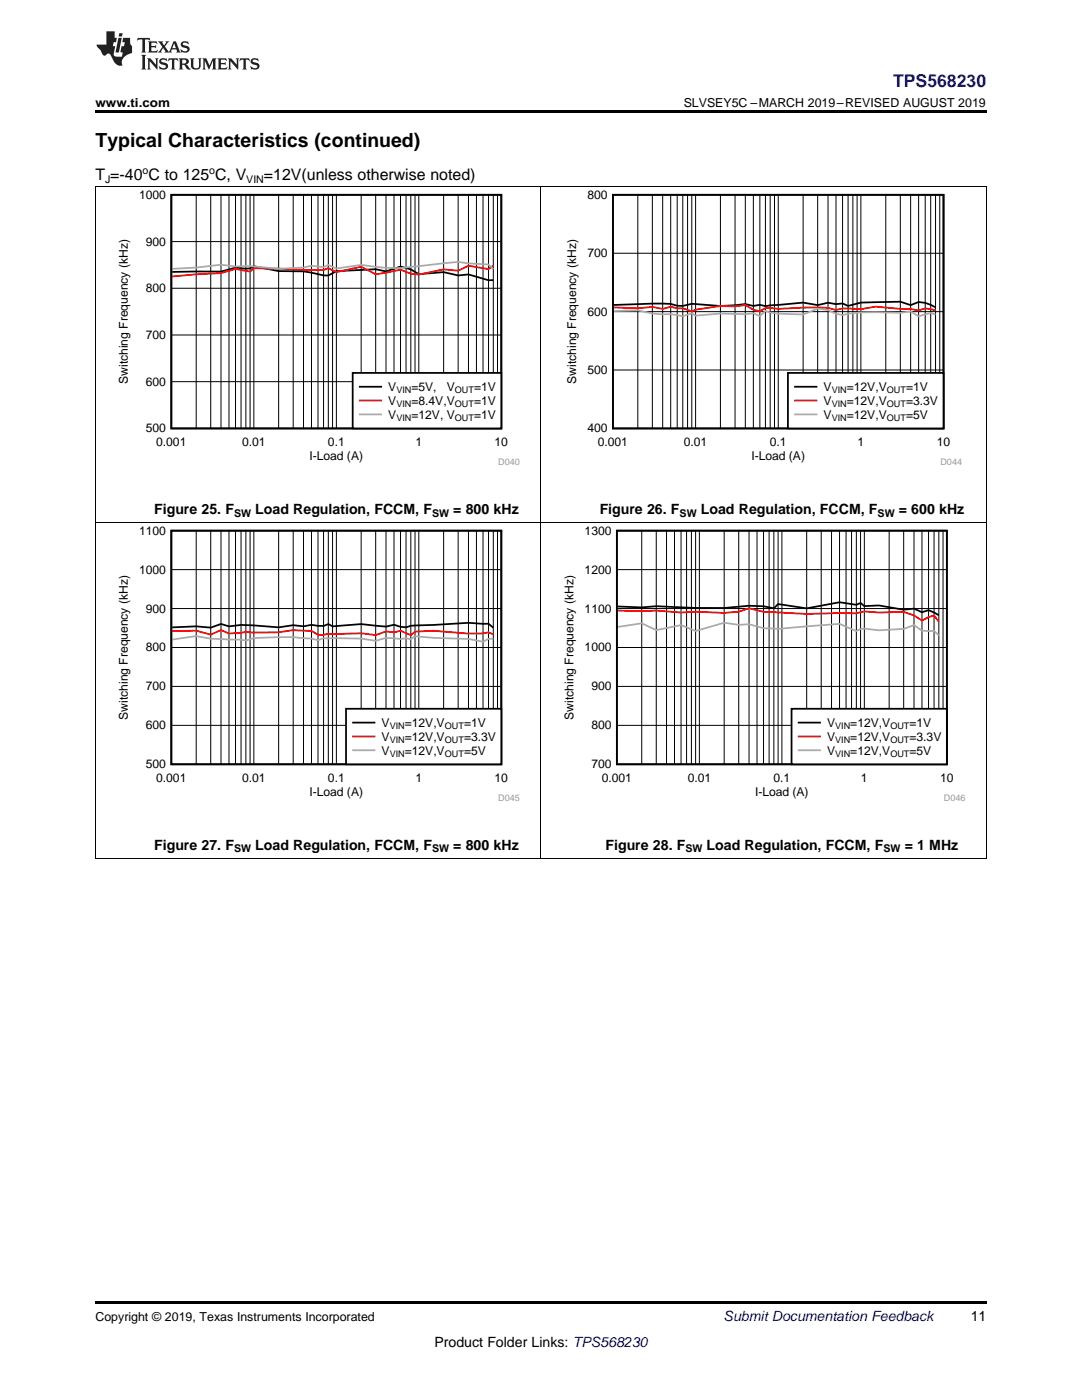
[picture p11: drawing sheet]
<svg xmlns="http://www.w3.org/2000/svg" width="216mm" height="279mm" viewBox="0 0 216 279" stroke-linecap="round" stroke-linejoin="round" font-family="sans-serif">
<path d="M19 259.7h177.8v.5h-177.8z" fill="#000"/>
<path d="M19.1 104.3v67M107.9 104.3v67M196.8 104.3v67M19 171.3h177.8" fill="none" stroke="#000" stroke-width=".2"/>
<path d="M23.2 104.9h80.5v55h-80.5z" fill-rule="evenodd" fill="#fff"/>
<path d="M34.2 105.9h65.8v46.6h-65.8zM34.4 125.2l4.8-.2 2.8 .3 2.1-.8 1.6 .5a34.6 34.6 0 0 1 9.9 .2l2.9-.4 2.1 .2 1.6-.3 2.4 .2 .9-.4 .9 .5 5.7-.5 4.9 .6 1.6-.4 1.3 .4 1.1 .1 1-.3 .8-.1 10.7-.5 4 .2 .9 .8" fill="none" stroke="#000" stroke-width=".35"/>
<g fill="none" stroke="#000" stroke-width=".2">
<path d="M34.2 113.7h65.8M39.2 105.9v46.6M42 105.9v46.6M44.1 105.9v46.6M45.7 105.9v46.6M47 105.9v46.6M48.1 105.9v46.6M49.1 105.9v46.6M49.9 105.9v46.6M50.7 105.9v46.6M55.6 105.9v46.6M58.5 105.9v46.6"/>
<path d="M60.6 105.9v46.6M62.2 105.9v46.6M63.5 105.9v46.6M64.6 105.9v46.6M65.5 105.9v46.6M66.4 105.9v46.6M67.1 105.9v46.6M72.1 105.9v46.6M75 105.9v46.6M77 105.9v46.6M78.6 105.9v46.6M79.9 105.9v46.6"/>
<path d="M81 105.9v46.6M82 105.9v46.6M82.8 105.9v46.6M83.6 105.9v46.6M88.5 105.9v46.6M91.4 105.9v46.6M93.5 105.9v46.6M95.1 105.9v46.6M96.4 105.9v46.6M97.5 105.9v46.6M98.4 105.9v46.6M99.3 105.9v46.6"/>
<path d="M34.2 137h65.8M34.2 129.2h65.8M34.2 121.5h65.8M34.2 144.8h65.8"/>
</g>
<path d="M34.4 125.9h4.8l2.8 .8 2.1-.9 1.6 .6 3.4-.3 1.6 .1h4.9l2.9-.4 3.7 .1 1.3 .8h1.1l.9-.2 6.6-.1 2.9 .3 2-.7 1.6 .2 1.3-.3 2.1 .8 .8-.6 3.7-.2 7 .5h2.9l1.1-.2 .9 .4" fill="none" stroke="#f00" stroke-width=".35"/>
<path d="M98.4 127.5h-.9l-1.1 .6-2.9-.6-7-.2-3.7-.3-.8 .6-1-.2-1.1 .1-2.9-.2-2 .6-2.9-.5h-7.5l-1.1 .4-1.3-.4a57.3 57.3 0 0 0-11.5-.1l-1.6 .6-1-.3-6.1-.1-2.8-.6-4.8 .7" fill="none" stroke="#aaa" stroke-width=".35"/>
<path d="M69 141.5h31v11h-31z" fill-rule="evenodd" fill="#fff"/>
<path d="M69 141.5h31v11h-31zM70.5 144.2h4.2" fill="none" stroke="#000" stroke-width=".35"/>
<path d="M70.5 147h4.2" fill="none" stroke="#f00" stroke-width=".35"/>
<path d="M70.5 149.7h4.2" fill="none" stroke="#aaa" stroke-width=".35"/>
<path d="M112.1 104.9h80.5v55h-80.5z" fill-rule="evenodd" fill="#fff"/>
<path d="M123.1 105.9h65.8v46.6h-65.8zM123.3 121l4.8 .2 2.8-.2 5 .2a64.9 64.9 0 0 0 13.6-.3l2.9 .1 2 .4 .9-.8 5.7 .8 6.5-1.2 3.4 .5 .8-.4 .8 .7 2.9-.2 4.9 .9 2.1-.2 1.6 .7 1.3-.4 2 1" fill="none" stroke="#000" stroke-width=".35"/>
<g fill="none" stroke="#000" stroke-width=".2">
<path d="M123.1 113.7h65.8M128.1 105.9v46.6M130.9 105.9v46.6M133 105.9v46.6M134.6 105.9v46.6M135.9 105.9v46.6M137 105.9v46.6M138 105.9v46.6M138.8 105.9v46.6M139.6 105.9v46.6M144.5 105.9v46.6M147.4 105.9v46.6"/>
<path d="M149.5 105.9v46.6M151.1 105.9v46.6M152.4 105.9v46.6M153.5 105.9v46.6M154.4 105.9v46.6M155.3 105.9v46.6M156 105.9v46.6M161 105.9v46.6M163.9 105.9v46.6M165.9 105.9v46.6M167.5 105.9v46.6M168.8 105.9v46.6"/>
<path d="M169.9 105.9v46.6M170.9 105.9v46.6M171.7 105.9v46.6M172.5 105.9v46.6M177.4 105.9v46.6M180.3 105.9v46.6M182.4 105.9v46.6M184 105.9v46.6M185.3 105.9v46.6M186.4 105.9v46.6M187.3 105.9v46.6M188.2 105.9v46.6"/>
<path d="M123.1 137h65.8M123.1 129.2h65.8M123.1 121.5h65.8M123.1 144.8h65.8"/>
</g>
<path d="M123.3 121.9l4.8 .1 2.8-.1 5 .3 2.9-.1 5.7 .2 2.9-.2 2.1-.7 2.9 .7 8.6 .4 9.9-.1 1.6-.4 2.9 .2 4.9-.1 2.1 .7 1.6 1 1.3-.6 1.1-.4 .9 1.3" fill="none" stroke="#f00" stroke-width=".35"/>
<path d="M123.3 125.1l4.8-.7 2.8 1.4 5-1.1 2.9 1.2 5.7-1.6 2.9 .4 2.1-.1 2.9 .8 2.9 .1 12.2-1 3.4 1.4 .8-.4 .8-.1 2.9 .4 4.9-.3 2.1-.7 1.6 1.1h2.4l.9 .9" fill="none" stroke="#aaa" stroke-width=".35"/>
<path d="M157.9 141.5h31v11h-31z" fill-rule="evenodd" fill="#fff"/>
<path d="M157.9 141.5h31v11h-31zM159.4 144.2h4.2" fill="none" stroke="#000" stroke-width=".35"/>
<path d="M159.4 147h4.2" fill="none" stroke="#f00" stroke-width=".35"/>
<path d="M159.4 149.7h4.2" fill="none" stroke="#aaa" stroke-width=".35"/>
<path d="M19.1 37.3v67M107.9 37.3v67M196.8 37.3v67M19 104.2h177.8" fill="none" stroke="#000" stroke-width=".2"/>
<path d="M23.2 37.9h80.5v55h-80.5z" fill-rule="evenodd" fill="#fff"/>
<path d="M34.2 38.9h65.8v46.6h-65.8zM34.4 54.3l9.7-.1 2.9-.8 2.1 .2h.8l.8-.5 4.9 1 5 .1 4 .8h.9l1.6-.9 7.9-.4 2 .5 2.9-1 2.1 .6 1.6 .9 4.9-.4 2.9 .7 2.1-.2 4 1.1h.9" fill="none" stroke="#000" stroke-width=".35"/>
<g fill="none" stroke="#000" stroke-width=".2">
<path d="M39.2 38.9v46.6M42 38.9v46.6M44.1 38.9v46.6M45.7 38.9v46.6M47 38.9v46.6M48.1 38.9v46.6M49.1 38.9v46.6M49.9 38.9v46.6M50.7 38.9v46.6M55.6 38.9v46.6M58.5 38.9v46.6M60.6 38.9v46.6"/>
<path d="M62.2 38.9v46.6M63.5 38.9v46.6M64.6 38.9v46.6M65.5 38.9v46.6M66.4 38.9v46.6M67.1 38.9v46.6M72.1 38.9v46.6M75 38.9v46.6M77 38.9v46.6M78.6 38.9v46.6M79.9 38.9v46.6M81 38.9v46.6"/>
<path d="M82 38.9v46.6M82.8 38.9v46.6M83.6 38.9v46.6M88.5 38.9v46.6M91.4 38.9v46.6M93.5 38.9v46.6M95.1 38.9v46.6M96.4 38.9v46.6M97.5 38.9v46.6M98.4 38.9v46.6M99.3 38.9v46.6M34.2 57.5h65.8"/>
<path d="M34.2 48.2h65.8M34.2 76.2h65.8M34.2 66.9h65.8"/>
</g>
<path d="M98.4 53l-.9 .7-4-.7-2.1 1-2.9-.2-4.9 1-1.6-.2-2.1-.8-4.9 .9-2.9-1.5-5 1.1-1.6-.8-.9 .4h-2.4l-11.5-.4-.8 .7-2.9-.5-2.9 .8-9.7 .7" fill="none" stroke="#f00" stroke-width=".35"/>
<path d="M34.4 53.7l4.8-.3 4.9-.6 2.9 .4a41.5 41.5 0 0 1 8.6 .4l5-.2 1.6-.4 2.4 .3 .9-.4 1.6 .7 5-.7a33.4 33.4 0 0 0 11.5 .2l7.8-.8 2.1 .3 4 .2 .9 .9" fill="none" stroke="#aaa" stroke-width=".35"/>
<path d="M70.4 74.4h29.6v11.1h-29.6z" fill-rule="evenodd" fill="#fff"/>
<path d="M70.4 74.4h29.6v11.1h-29.6zM71.8 77.2h4.3" fill="none" stroke="#000" stroke-width=".35"/>
<path d="M71.8 79.9h4.3" fill="none" stroke="#f00" stroke-width=".35"/>
<path d="M71.8 82.7h4.3" fill="none" stroke="#aaa" stroke-width=".35"/>
<path d="M112.6 37.9h79.4v55h-79.4z" fill-rule="evenodd" fill="#fff"/>
<path d="M122.3 38.9h66v46.6h-66zM122.5 60.9a105.3 105.3 0 0 1 11.3-.2l1.3 .3 1.1 .1 1.8-.5a35.1 35.1 0 0 0 10.7 .1l1.6 .4 1.3-.3 1.1 .3 7.6-.7 2.9 .5 2-.5 1.6 .3 1.3-.1 1.1 .5 2.6-.7 7.8-.2 2.1 .7 1.6-.6 1.3 .1 2.1 .9" fill="none" stroke="#000" stroke-width=".35"/>
<g fill="none" stroke="#000" stroke-width=".2">
<path d="M127.3 38.9v46.6M130.2 38.9v46.6M132.2 38.9v46.6M133.8 38.9v46.6M135.1 38.9v46.6M136.2 38.9v46.6M137.2 38.9v46.6M138 38.9v46.6M138.8 38.9v46.6M143.8 38.9v46.6M146.7 38.9v46.6M148.7 38.9v46.6"/>
<path d="M150.3 38.9v46.6M151.6 38.9v46.6M152.7 38.9v46.6M153.7 38.9v46.6M154.5 38.9v46.6M155.3 38.9v46.6M160.3 38.9v46.6M163.2 38.9v46.6M165.2 38.9v46.6M166.8 38.9v46.6M168.1 38.9v46.6M169.2 38.9v46.6"/>
<path d="M170.2 38.9v46.6M171 38.9v46.6M171.8 38.9v46.6M176.7 38.9v46.6M179.6 38.9v46.6M181.7 38.9v46.6M183.3 38.9v46.6M184.6 38.9v46.6M185.7 38.9v46.6M186.7 38.9v46.6M187.5 38.9v46.6M122.3 50.5h66"/>
<path d="M122.3 73.8h66M122.3 62.2h66"/>
</g>
<path d="M122.5 61.4l4.8 .1 2.9-.2 2 .3 1.6-.4 1.3 .3h1.1l1.8 .7 .8-.4 5-.7 2.9 .1 2-.3 1.6 .9 1.3 .3 1.1-.6 2.6 .1 7.9-.3 2 .1 1.6 .5 1.3-.3 3.7 .1 2.9-.5 4.9 .4 2.1 .1 1.6 .3 1.3-.4 2.1 .3" fill="none" stroke="#f00" stroke-width=".35"/>
<path d="M122.5 62.1l4.8-.2 2.9 .7 3.6 .1 2.4 .4 1.8-.6 .8 .5 5-.4 4.9 .1 1.6-.2 1.3 .6 1.1-1 1 .3 1.6 .2 5 .2 2.9-1.2 2 .3 1.6 .7 1.3 .3 1.1-.3 2.6-.3 7.8 .1 2.1-.3 1.6 1 2.4-.6 1 .3" fill="none" stroke="#aaa" stroke-width=".35"/>
<path d="M157.2 74.4h31.1v11.1h-31.1z" fill-rule="evenodd" fill="#fff"/>
<path d="M157.2 74.4h31.1v11.1h-31.1zM158.6 77.2h4.3" fill="none" stroke="#000" stroke-width=".35"/>
<path d="M158.6 79.9h4.3" fill="none" stroke="#f00" stroke-width=".35"/>
<path d="M158.6 82.7h4.3" fill="none" stroke="#aaa" stroke-width=".35"/>
<path d="M19 37.2h177.8" fill="none" stroke="#000" stroke-width=".2"/>
<path d="M19 22h177.8v.5h-177.8z" fill="#000"/>
<g fill="#231f20">
<path d="M27.5 7.6l-.1 .5 .4-.2h.6v.1v2.1l-.2 .4h1l-.3-.4v-2.1l.1-.1h.5l.5 .2-.2-.5zM29.5 8.3l.2 .3v1.5l-.2 .4h1.8l.2-.6a1.04 1.04 0 0 1-1.3 .2v-.7h.6l.3 .2v-.6l-.3 .2h-.6v-.6l.8-.1 .4 .3-.2-.5zM31.5 8.3l.9 1.1-.9 1.1h.8l-.2-.2 .5-.7 .4 .7-.2 .2h1.5l-.1-.2 .1-.4h.9l.1 .4-.2 .2h1l-.3-.3-.7-1.9h-.5l-.9 2-.8-1 .9-1h-.8l.1 .3-.3 .5-.4-.6 .2-.2zM34.7 8.6l.4 1h-.7zM36.3 8.4a.63 .63 0 0 0-.2 .7 .63 .63 0 0 0 .6 .4l.6 .2 .1 .2a.75 .75 0 0 1-.7 .4 .75 .75 0 0 1-.6-.5l.1 .7 .1-.1a1.11 1.11 0 0 0 1.5-.6 1.13 1.13 0 0 0-1.2-.8l-.1-.4a1.04 1.04 0 0 1 1.2 .2l-.2-.5-.1 .1-.5-.2zM28.2 10.9l.2 .4v2.2l-.2 .4h1l-.3-.4v-2.2l.3-.4zM29.3 11.6l.3 .4v1.5l-.3 .4h.8l-.2-.4v-1.3l1.5 1.7v-1.9l.2-.4h-.7l.2 .4v.9l-1.1-1.3zM32 11.8a.62 .62 0 0 0-.2 .7 .62 .62 0 0 0 .6 .4l.6 .1 .1 .3a.76 .76 0 0 1-.7 .3 .76 .76 0 0 1-.6-.4l.1 .7 .1-.1a1.11 1.11 0 0 0 1.5-.6 1.13 1.13 0 0 0-1.2-.8l-.1-.4a1.04 1.04 0 0 1 1.2 .2l-.2-.6-.1 .1-.5-.1zM33.7 11.6l-.2 .6a.61 .61 0 0 1 .8-.3v1.6l-.2 .4h.9l-.2-.4v-1.6a.63 .63 0 0 1 .8 .3l-.2-.6zM35.6 11.6l.3 .4v1.5l-.3 .4h1l-.2-.2v-.8l.5 .2a.76 .76 0 0 0 1.2 .7l-1-1a.58 .58 0 0 0 .6-.5 .58 .58 0 0 0-.5-.6zM36.4 11.9h.1a.45 .45 0 0 1 .5 .1 .45 .45 0 0 1 .1 .5l-.7 .2zM37.9 11.6l.2 .2a2.17 2.17 0 0 0 .3 1.9 .99 .99 0 0 0 1.6-.6v-1.1l.2-.4h-.7l.2 .2a1.92 1.92 0 0 1-.2 1.8 .6 .6 0 0 1-.9-.5v-1.1l.2-.4zM40.4 11.6l.2 .4v1.5l-.2 .4h.7l-.2-.4v-1.4l.8 1.8 .8-1.8v1.4l-.2 .4h.9l-.2-.4v-1.5l.2-.4h-.8l-.6 1.5-.6-1.5zM43.4 11.6l.2 .4v1.5l-.2 .4h1.8l.2-.6a1.04 1.04 0 0 1-1.3 .1v-.6h.5l.4 .2v-.6l-.4 .2h-.5v-.7h.8l.3 .3-.1-.6zM45.5 11.6l.2 .4v1.5l-.2 .4h.7l-.2-.4v-1.3l1.5 1.7v-1.9l.2-.4h-.7l.2 .4v.9l-1.1-1.3zM47.9 11.6l-.1 .6a.61 .61 0 0 1 .8-.3v1.6l-.3 .4h1l-.3-.4 .1-1.6a.63 .63 0 0 1 .7 .3l-.1-.6zM50.2 11.8a.62 .62 0 0 0-.2 .7 .62 .62 0 0 0 .6 .4l.6 .1 .2 .3a.76 .76 0 0 1-.8 .3 .76 .76 0 0 1-.6-.4l.1 .7 .2-.1a1.11 1.11 0 0 0 1.5-.6 1.13 1.13 0 0 0-1.3-.8l-.1-.4a1.04 1.04 0 0 1 1.2 .2l-.1-.6-.2 .1-.5-.1z"/>
<path d="M21.2 6.3v2.6h-1.9l.1 .4 .7 .9a.91 .91 0 0 0 1 .8 .56 .56 0 0 1 .5-.3 .56 .56 0 0 1 .5 .3l.4 .8a1.53 1.53 0 0 0 1.9 1.2 1.54 1.54 0 0 1 1-2.1l.9-.3v-1.4a1.52 1.52 0 0 1-.3-1.6h-1.4l-.2 .8h.5l-.2 .8h-.4l-.2 1v.2l.4 .1-.2 .8a1.93 1.93 0 0 1-1.6-.3l.3-1.8h-.5l.2-.8h.4l.2-.8h-.4v-1.3zM23.6 7.6l-.6 2.9h.7l.6-2.9zM23.8 6.6l-.1 .7h.6l.2-.7z"/>
</g>
<text font-size="3.9" x="19" y="29.3">Typical Characteristics (continued)</text>
<text font-size="3.5" fill="#00f" x="178.2" y="17.3">TPS568230</text>
<g font-size="3.2">
<text x="19" y="36">T =-40 C to 125 C, V</text>
<text x="52.7" y="36">=12V(unless otherwise noted)</text>
</g>
<g font-size="2.8">
<text x="30.8" y="102.5">Figure 25. F</text>
<text x="50.9" y="102.5">Load Regulation, FCCM, F</text>
<text x="90.5" y="102.5">= 800 kHz</text>
<text x="119.7" y="102.5">Figure 26. F</text>
<text x="139.8" y="102.5">Load Regulation, FCCM, F</text>
<text x="179.4" y="102.5">= 600 kHz</text>
<text x="30.8" y="169.5">Figure 27. F</text>
<text x="50.9" y="169.5">Load Regulation, FCCM, F</text>
<text x="90.5" y="169.5">= 800 kHz</text>
<text x="120.8" y="169.5">Figure 28. F</text>
<text x="141" y="169.5">Load Regulation, FCCM, F</text>
<text x="180.5" y="169.5">= 1 MHz</text>
<text x="193.7" y="263.6">11</text>
<text x="86.7" y="268.9">Product Folder Links: TPS568230</text>
</g>
<text font-size="2.8" fill="#0000c8" x="144.4" y="263.6">Submit Documentation Feedback</text>
<g font-size="2.5">
<text x="19" y="21.4">www.ti.com</text>
<text x="136.4" y="21.4">SLVSEY5C –MARCH 2019–REVISED AUGUST 2019</text>
<text x="19" y="263.6">Copyright © 2019, Texas Instruments Incorporated</text>
</g>
<g font-size="2.4">
<text x="27.8" y="39.7">1000</text>
<text x="117.2" y="39.7">800</text>
<text x="29.1" y="49">900</text>
<text x="117.2" y="51.3">700</text>
<text x="29.1" y="58.3">800</text>
<text x="117.2" y="63">600</text>
<text x="29.1" y="67.6">700</text>
<text x="25.5" y="76.6" transform="rotate(-90 25.5 76.6)">Switching Frequency (kHz)</text>
<text x="29.1" y="77">600</text>
<text x="115" y="76.6" transform="rotate(-90 115 76.6)">Switching Frequency (kHz)</text>
<text x="117.2" y="74.6">500</text>
<text x="77.5" y="78">V</text>
<text x="77.5" y="80.8">V</text>
<text x="77.5" y="83.6">V</text>
<text x="82.1" y="78">=5V,</text>
<text x="82.1" y="80.8">=8.4V,V</text>
<text x="82.1" y="83.6">=12V, V</text>
<text x="89.1" y="78">V</text>
<text x="94.6" y="80.8">=1V</text>
<text x="94.6" y="83.6">=1V</text>
<text x="94.6" y="78">=1V</text>
<text x="164.3" y="78">V</text>
<text x="164.3" y="80.8">V</text>
<text x="164.3" y="83.6">V</text>
<text x="169" y="78">=12V,V</text>
<text x="169" y="80.8">=12V,V</text>
<text x="169" y="83.6">=12V,V</text>
<text x="180.8" y="78">=1V</text>
<text x="180.8" y="80.8">=3.3V</text>
<text x="180.8" y="83.6">=5V</text>
<text x="29.1" y="86.3">500</text>
<text x="31.2" y="89.1">0.001</text>
<text x="48.3" y="89.1">0.01</text>
<text x="65.4" y="89.1">0.1</text>
<text x="82.9" y="89.1">1</text>
<text x="98.7" y="89.1">10</text>
<text x="117.2" y="86.3">400</text>
<text x="119.3" y="89.1">0.001</text>
<text x="136.5" y="89.1">0.01</text>
<text x="153.6" y="89.1">0.1</text>
<text x="171.1" y="89.1">1</text>
<text x="186.9" y="89.1">10</text>
<text x="61.8" y="91.8">I-Load (A)</text>
<text x="149.9" y="91.8">I-Load (A)</text>
<text x="27.8" y="106.7">1100</text>
<text x="116.7" y="106.7">1300</text>
<text x="27.8" y="114.5">1000</text>
<text x="116.7" y="114.5">1200</text>
<text x="29.1" y="122.2">900</text>
<text x="116.7" y="122.2">1100</text>
<text x="29.1" y="130">800</text>
<text x="116.7" y="130">1000</text>
<text x="29.1" y="137.8">700</text>
<text x="118" y="137.8">900</text>
<text x="25.5" y="143.6" transform="rotate(-90 25.5 143.6)">Switching Frequency (kHz)</text>
<text x="114.4" y="143.6" transform="rotate(-90 114.4 143.6)">Switching Frequency (kHz)</text>
<text x="29.1" y="145.6">600</text>
<text x="76.1" y="145.1">V</text>
<text x="76.1" y="147.8">V</text>
<text x="80.8" y="145.1">=12V,V</text>
<text x="80.8" y="147.8">=12V,V</text>
<text x="92.6" y="145.1">=1V</text>
<text x="92.6" y="147.8">=3.3V</text>
<text x="118" y="145.6">800</text>
<text x="165" y="145.1">V</text>
<text x="165" y="147.8">V</text>
<text x="169.7" y="145.1">=12V,V</text>
<text x="169.7" y="147.8">=12V,V</text>
<text x="181.5" y="145.1">=1V</text>
<text x="181.5" y="147.8">=3.3V</text>
<text x="29.1" y="153.3">500</text>
<text x="76.1" y="150.6">V</text>
<text x="80.8" y="150.6">=12V,V</text>
<text x="92.6" y="150.6">=5V</text>
<text x="118" y="153.3">700</text>
<text x="165" y="150.6">V</text>
<text x="169.7" y="150.6">=12V,V</text>
<text x="181.5" y="150.6">=5V</text>
<text x="31.2" y="156.1">0.001</text>
<text x="48.3" y="156.1">0.01</text>
<text x="61.8" y="158.8">I-Load (A)</text>
<text x="65.4" y="156.1">0.1</text>
<text x="82.9" y="156.1">1</text>
<text x="98.7" y="156.1">10</text>
<text x="120.1" y="156.1">0.001</text>
<text x="137.2" y="156.1">0.01</text>
<text x="150.7" y="158.8">I-Load (A)</text>
<text x="154.3" y="156.1">0.1</text>
<text x="171.8" y="156.1">1</text>
<text x="187.6" y="156.1">10</text>
</g>
<g font-size="2.1">
<text x="28.4" y="34.7">o</text>
<text x="41.7" y="34.7">o</text>
<text x="21" y="36.6">J</text>
<text x="49.1" y="36.6">VIN</text>
<text x="46.7" y="103.1">SW</text>
<text x="86.2" y="103.1">SW</text>
<text x="135.6" y="103.1">SW</text>
<text x="175.1" y="103.1">SW</text>
<text x="46.7" y="170.1">SW</text>
<text x="86.2" y="170.1">SW</text>
<text x="136.8" y="170.1">SW</text>
<text x="176.3" y="170.1">SW</text>
</g>
<g font-size="1.8">
<text x="79.1" y="78.5">VIN</text>
<text x="79.1" y="81.2">VIN</text>
<text x="79.1" y="84">VIN</text>
<text x="90.8" y="81.2">OUT</text>
<text x="90.8" y="84">OUT</text>
<text x="90.8" y="78.5">OUT</text>
<text x="166" y="78.5">VIN</text>
<text x="166" y="81.2">VIN</text>
<text x="166" y="84">VIN</text>
<text x="177" y="78.5">OUT</text>
<text x="177" y="81.2">OUT</text>
<text x="177" y="84">OUT</text>
<text x="77.8" y="145.5">VIN</text>
<text x="77.8" y="148.2">VIN</text>
<text x="88.8" y="145.5">OUT</text>
<text x="88.8" y="148.2">OUT</text>
<text x="166.7" y="145.5">VIN</text>
<text x="166.7" y="148.2">VIN</text>
<text x="177.7" y="145.5">OUT</text>
<text x="177.7" y="148.2">OUT</text>
<text x="77.8" y="151">VIN</text>
<text x="88.8" y="151">OUT</text>
<text x="166.7" y="151">VIN</text>
<text x="177.7" y="151">OUT</text>
</g>
<g font-size="1.8" fill="#999">
<text x="99.4" y="92.9">D040</text>
<text x="187.7" y="92.9">D044</text>
<text x="99.4" y="159.9">D045</text>
<text x="188.3" y="159.9">D046</text>
</g>
</svg>
